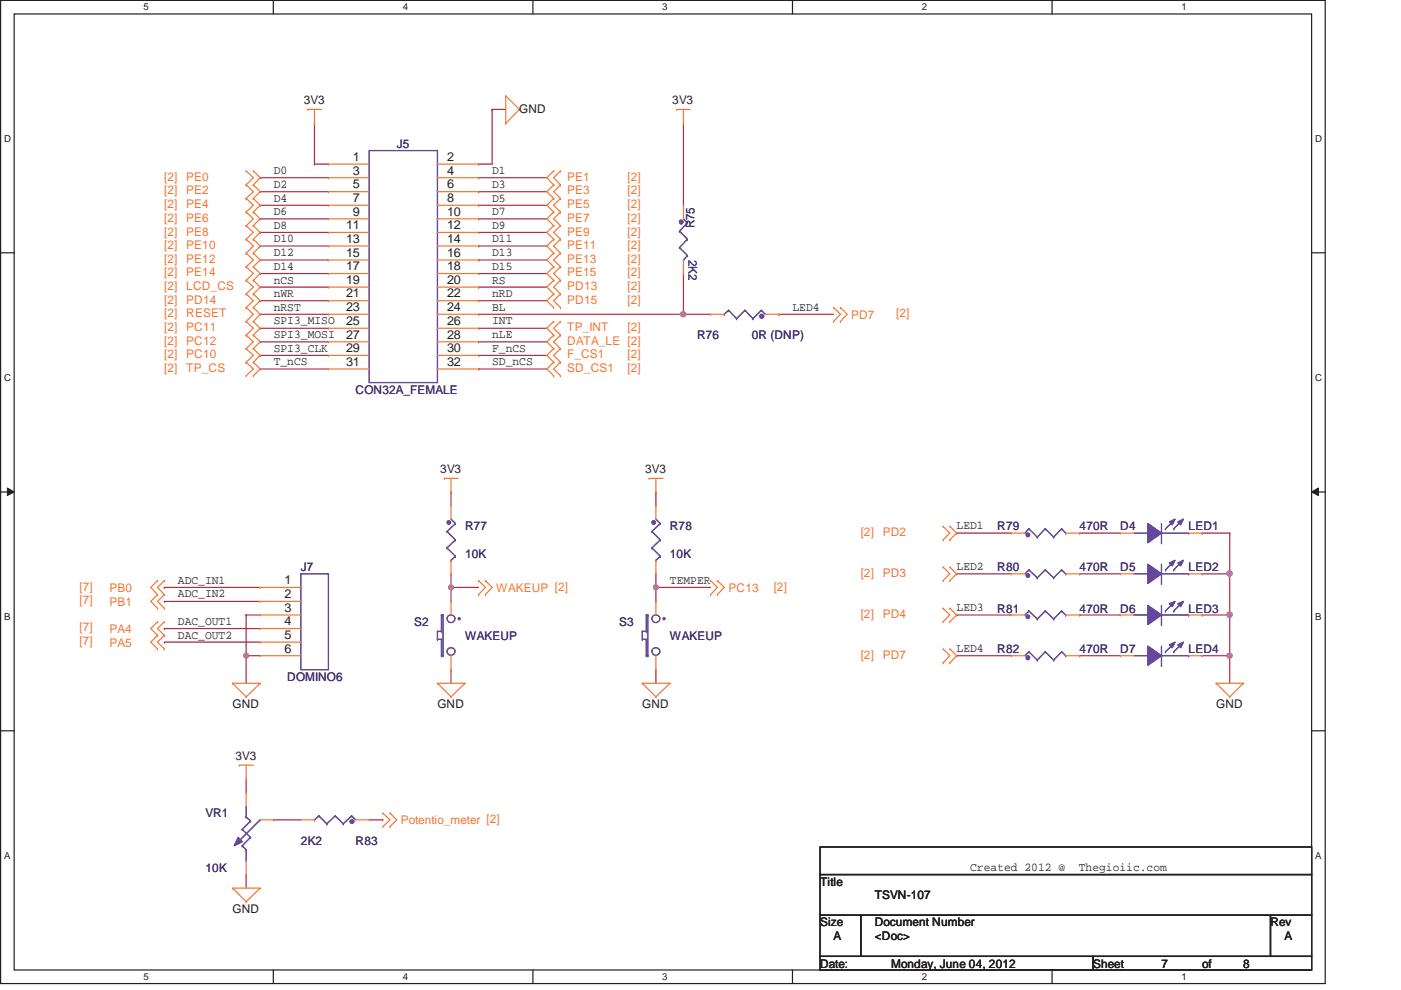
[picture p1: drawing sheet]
<svg xmlns="http://www.w3.org/2000/svg" width="297mm" height="210mm" viewBox="0 0 297 210" stroke-linecap="round" stroke-linejoin="round" font-family="sans-serif">
<path d="M.1 .1h280.9v208.4h-280.9zM3 3h275.1v202.7h-275.1z" fill="none" stroke="#221f20" stroke-width=".25"/>
<g fill="#fff">
<path d="M30.4 .4h1.1v2.3h-1.1z"/>
<path d="M30.4 206h1.1v2.3h-1.1z"/>
</g>
<path d="M58 .1v2.9M58 205.7v2.8" fill="none" stroke="#221f20" stroke-width=".25"/>
<g fill="#fff">
<path d="M85.4 .4h1.1v2.3h-1.1z"/>
<path d="M85.4 206h1.1v2.3h-1.1z"/>
</g>
<path d="M113 .1v2.9M113 205.7v2.8" fill="none" stroke="#221f20" stroke-width=".25"/>
<g fill="#fff">
<path d="M140.4 .4h1.1v2.3h-1.1z"/>
<path d="M140.4 206h1.1v2.3h-1.1z"/>
</g>
<path d="M168 .1v2.9M168 205.7v2.8" fill="none" stroke="#221f20" stroke-width=".25"/>
<g fill="#fff">
<path d="M195.5 .4h1.1v2.3h-1.1z"/>
<path d="M195.5 206h1.1v2.3h-1.1z"/>
</g>
<path d="M223.1 .1v2.9M223.1 205.7v2.8" fill="none" stroke="#221f20" stroke-width=".25"/>
<g fill="#fff">
<path d="M250.5 .4h1.1v2.3h-1.1z"/>
<path d="M250.5 206h1.1v2.3h-1.1z"/>
<path d="M.9 28.3h1.4v2.3h-1.4z"/>
<path d="M278.9 28.3h1.4v2.3h-1.4z"/>
<path d="M.9 78.9h1.4v2.3h-1.4z"/>
<path d="M278.9 78.9h1.4v2.3h-1.4z"/>
</g>
<path d="M.1 53.6h2.9M278.1 53.6h2.9" fill="none" stroke="#221f20" stroke-width=".25"/>
<g fill="#fff">
<path d="M.9 129.6h1.3v2.3h-1.3z"/>
<path d="M278.9 129.6h1.3v2.3h-1.3z"/>
</g>
<path d="M.1 104.3h2.9M278.1 104.3h2.9" fill="none" stroke="#221f20" stroke-width=".25"/>
<path d="M1.6 103.5l1.4 .8-1.4 .8z" fill="#221f20"/>
<path d="M1.6 103.5l1.4 .8-1.4 .8z" fill="none" stroke="#221f20" stroke-width=".21"/>
<path d="M278.1 104.3l1.4-.8v1.6z" fill="#221f20"/>
<path d="M278.1 104.3l1.4-.8v1.6z" fill="none" stroke="#221f20" stroke-width=".21"/>
<g fill="#fff">
<path d="M.9 180.3h1.3v2.2h-1.3z"/>
<path d="M278.9 180.3h1.2v2.2h-1.2z"/>
</g>
<path d="M.1 154.9h2.9M278.1 154.9h2.9" fill="none" stroke="#221f20" stroke-width=".25"/>
<g fill="none" stroke="#b02a42" stroke-width=".25">
<path d="M101.5 37.7h.1M101.5 37.7h14.5M101.5 40.6h.1M101.5 43.5h.1M101.5 46.4h.1M101.5 49.3h.1M101.5 52.2h.1M101.5 55.1h.1M101.5 58h.1M101.5 40.6h14.5M101.5 43.5h14.5M101.5 46.4h14.5"/>
<path d="M101.5 49.3h14.5M101.5 52.2h14.5M101.5 55.1h14.5M101.5 58h14.5M101.5 60.9h.1M101.5 63.8h.1M101.5 66.6h.1M101.5 60.9h14.5M101.5 63.8h14.5M101.5 66.6h43.4"/>
</g>
<circle cx="144.9" cy="66.6" r=".55" fill="#cd6eab"/>
<circle cx="144.9" cy="66.6" r=".55" fill="none" stroke="#cd6eab" stroke-width=".25"/>
<g fill="none" stroke="#b02a42" stroke-width=".25">
<path d="M55.2 37.7h.1M55.2 37.7h14.4M66.7 26.2h.1M66.7 34.8h.1M66.7 26.2v8.6M66.7 34.8h2.9M101.5 34.8h.1M104.4 23.2h.1M104.4 23.2v11.6h-2.9M104.4 23.2h2.8M144.9 26.2h.1M144.9 26.2v17.3"/>
<path d="M55.2 40.6h.1M55.2 43.5h.1M55.2 46.4h.1M55.2 49.3h.1M55.2 52.2h.1M55.2 55.1h.1M55.2 58h.1M55.2 40.6h14.4M55.2 43.5h14.4M55.2 46.4h14.4M55.2 49.3h14.4M55.2 52.2h14.4"/>
<path d="M55.2 55.1h14.4M55.2 58h14.4M144.9 58h.1M144.9 58v8.6M55.2 60.9h.1M55.2 63.8h.1M55.2 66.6h.1M55.2 69.6h.1M55.2 72.5h.1M55.2 75.4h.1M55.2 78.2h.1M55.2 69.6h14.4"/>
<path d="M55.2 72.5h14.4M55.2 75.4h14.4M55.2 78.2h14.4M55.2 60.9h14.4M55.2 63.8h14.4M55.2 66.6h14.4M101.5 69.6h.1M101.5 72.5h.1M101.5 75.4h.1M101.5 78.2h.1M101.5 69.6h14.5M101.5 72.5h14.5"/>
<path d="M101.5 75.4h14.5M101.5 78.2h14.5M144.9 66.6h.1M144.9 66.6h5.8M165.1 66.6h.1M165.1 66.6h11.6M52.2 130.4h.1M52.2 139h.1M52.2 130.4h3M52.2 130.4v14.5M52.2 139h3"/>
</g>
<circle cx="52.2" cy="139" r=".52" fill="#cd6eab"/>
<circle cx="52.2" cy="139" r=".52" fill="none" stroke="#cd6eab" stroke-width=".25"/>
<path d="M34.8 124.5h.1M34.8 127.5h.1M34.8 133.3h.1M34.8 136.1h.1M34.8 124.5h20.4M34.8 127.5h20.4M34.8 133.3h20.4M34.8 136.1h20.4M95.6 124.5h.1M95.6 124.5v3M95.6 142h.1M95.6 142v2.9" fill="none" stroke="#b02a42" stroke-width=".25"/>
<circle cx="95.6" cy="124.5" r=".52" fill="#cd6eab"/>
<circle cx="95.6" cy="124.5" r=".52" fill="none" stroke="#cd6eab" stroke-width=".25"/>
<path d="M95.6 104.3h.1M95.6 104.3v2.9M95.6 124.5h.1M95.6 121.7h.1M95.6 124.5h5.9M95.6 121.7v2.8M139.1 124.5h.1M139.1 124.5v3M139.1 142h.1M139.1 142v2.9" fill="none" stroke="#b02a42" stroke-width=".25"/>
<circle cx="139.1" cy="124.5" r=".52" fill="#cd6eab"/>
<circle cx="139.1" cy="124.5" r=".52" fill="none" stroke="#cd6eab" stroke-width=".25"/>
<g fill="none" stroke="#b02a42" stroke-width=".25">
<path d="M139.1 104.3h.1M139.1 104.3v2.9M228.9 113h.1M228.9 113h8.6M254.9 113h.1M254.9 113h5.8M260.7 113h.1M260.7 113v8.7h-5.8M139.1 124.5h.1M139.1 121.7h.1M139.1 124.5h11.6M139.1 121.7v2.8"/>
<path d="M228.9 121.7h.1M228.9 130.4h.1M228.9 139h.1M228.9 121.7h8.6M228.9 130.4h8.6M228.9 139h8.6M254.9 121.7h.1M260.7 139h.1M260.7 139v5.9"/>
</g>
<circle cx="260.7" cy="139" r=".55" fill="#cd6eab"/>
<circle cx="260.7" cy="139" r=".55" fill="none" stroke="#cd6eab" stroke-width=".25"/>
<g fill="none" stroke="#b02a42" stroke-width=".25">
<path d="M202.8 113h.1M202.8 113h11.6M202.8 121.7h.1M202.8 130.4h.1M202.8 139h.1M202.8 130.4h11.6M202.8 139h11.6M202.8 121.7h11.6M254.9 130.4h.1M254.9 139h.1M254.9 130.4h5.8M260.7 130.4h.1"/>
<path d="M260.7 130.4v8.6h-5.8"/>
</g>
<circle cx="260.7" cy="130.3" r=".57" fill="#cd6eab"/>
<circle cx="260.7" cy="130.3" r=".57" fill="none" stroke="#cd6eab" stroke-width=".25"/>
<path d="M260.7 121.7h.1M260.7 121.7v8.7" fill="none" stroke="#b02a42" stroke-width=".25"/>
<circle cx="260.7" cy="121.6" r=".57" fill="#cd6eab"/>
<circle cx="260.7" cy="121.6" r=".57" fill="none" stroke="#cd6eab" stroke-width=".25"/>
<path d="M52.2 168h.1M52.2 165.1v2.9M58 173.8h.1M58 173.8h5.8M78.3 173.8h2.9M81.2 173.8h.1M52.2 185.4h.1M52.2 185.4v2.9" fill="none" stroke="#b02a42" stroke-width=".25"/>
<g fill="none" stroke="#f27633" stroke-width=".25">
<path d="M52.2 36.2h.1M52.2 39.2h.1M52.2 36.2l1.5 1.5-1.5 1.5M52.2 39.2l1.5 1.4-1.5 1.5M53.7 39.2h.1M53.7 36.2h.1M53.7 36.2l1.5 1.5-1.5 1.5M53.7 39.2l1.5 1.4-1.5 1.5M65.2 23.2h.1M65.2 23.2h3M66.7 26.2h.1M66.7 23.2v3"/>
<path d="M107.2 26.2h.1M107.2 20.3h.1M107.2 20.3v5.9M107.2 20.3l2.9 2.9M110.1 23.2h.1M110.1 23.2l-2.9 3M117.4 39.2h.1M117.4 36.2h.1M117.4 36.2l-1.4 1.5 1.4 1.5M117.4 39.2l-1.4 1.4 1.4 1.5M118.8 36.2h.1M118.8 39.2h.1"/>
<path d="M118.8 36.2l-1.4 1.5 1.4 1.5M118.8 39.2l-1.4 1.4 1.4 1.5M143.5 23.2h.1M143.5 23.2h2.8M144.9 26.2h.1M144.9 23.2v3M52.2 42.1h.1M52.2 45h.1M52.2 47.8h.1M52.2 50.7h.1M52.2 53.7h.1M52.2 56.6h.1"/>
<path d="M52.2 59.4h.1M52.2 42.1l1.5 1.4-1.5 1.5M52.2 45l1.5 1.4-1.5 1.4M52.2 47.8l1.5 1.5-1.5 1.4M52.2 50.7l1.5 1.5-1.5 1.5M52.2 53.7l1.5 1.4-1.5 1.5M52.2 56.6l1.5 1.4-1.5 1.4M52.2 59.4l1.5 1.5-1.5 1.4M53.7 42.1h.1M53.7 45h.1M53.7 47.8h.1M53.7 50.7h.1"/>
<path d="M53.7 53.7h.1M53.7 56.6h.1M53.7 59.4h.1M53.7 42.1l1.5 1.4-1.5 1.5M53.7 45l1.5 1.4-1.5 1.4M53.7 47.8l1.5 1.5-1.5 1.4M53.7 50.7l1.5 1.5-1.5 1.5M53.7 53.7l1.5 1.4-1.5 1.5M53.7 56.6l1.5 1.4-1.5 1.4M53.7 59.4l1.5 1.5-1.5 1.4M117.4 42.1h.1M117.4 45h.1"/>
<path d="M117.4 47.8h.1M117.4 50.7h.1M117.4 53.7h.1M117.4 56.6h.1M117.4 59.4h.1M117.4 42.1l-1.4 1.4 1.4 1.5M117.4 45l-1.4 1.4 1.4 1.4M117.4 47.8l-1.4 1.5 1.4 1.4M117.4 50.7l-1.4 1.5 1.4 1.5M117.4 53.7l-1.4 1.4 1.4 1.5M117.4 56.6l-1.4 1.4 1.4 1.4M117.4 59.4l-1.4 1.5 1.4 1.4"/>
<path d="M118.8 42.1h.1M118.8 45h.1M118.8 47.8h.1M118.8 50.7h.1M118.8 53.7h.1M118.8 56.6h.1M118.8 59.4h.1M118.8 42.1l-1.4 1.4 1.4 1.5M118.8 45l-1.4 1.4 1.4 1.4M118.8 47.8l-1.4 1.5 1.4 1.4M118.8 50.7l-1.4 1.5 1.4 1.5M118.8 53.7l-1.4 1.4 1.4 1.5"/>
<path d="M118.8 56.6l-1.4 1.4 1.4 1.4M118.8 59.4l-1.4 1.5 1.4 1.4M52.2 62.3h.1M52.2 65.2h.1M52.2 68.2h.1M52.2 71h.1M52.2 73.9h.1M52.2 76.8h.1M52.2 79.7h.1M52.2 62.3l1.5 1.5-1.5 1.4M52.2 65.2l1.5 1.4-1.5 1.6M52.2 68.2l1.5 1.4-1.5 1.4"/>
<path d="M52.2 71l1.5 1.5-1.5 1.4M52.2 73.9l1.5 1.5-1.5 1.4M52.2 76.8l1.5 1.4-1.5 1.5M53.7 62.3h.1M53.7 65.2h.1M53.7 68.2h.1M53.7 71h.1M53.7 73.9h.1M53.7 76.8h.1M53.7 79.7h.1M53.7 62.3l1.5 1.5-1.5 1.4M53.7 65.2l1.5 1.4-1.5 1.6"/>
<path d="M53.7 68.2l1.5 1.4-1.5 1.4M53.7 71l1.5 1.5-1.5 1.4M53.7 73.9l1.5 1.5-1.5 1.4M53.7 76.8l1.5 1.4-1.5 1.5M117.4 62.3h.1M117.4 65.2h.1M117.4 71h.1M117.4 68.2h.1M117.4 73.9h.1M117.4 76.8h.1M117.4 79.7h.1M117.4 62.3l-1.4 1.5 1.4 1.4"/>
<path d="M117.4 68.2l-1.4 1.4 1.4 1.4M117.4 71l-1.4 1.5 1.4 1.4M117.4 73.9l-1.4 1.5 1.4 1.4M117.4 76.8l-1.4 1.4 1.4 1.5M118.8 62.3h.1M118.8 65.2h.1M118.8 68.2h.1M118.8 71h.1M118.8 73.9h.1M118.8 76.8h.1M118.8 79.7h.1M118.8 62.3l-1.4 1.5 1.4 1.4"/>
<path d="M118.8 68.2l-1.4 1.4 1.4 1.4M118.8 71l-1.4 1.5 1.4 1.4M118.8 73.9l-1.4 1.5 1.4 1.4M118.8 76.8l-1.4 1.4 1.4 1.5M176.7 68.2h.1M176.7 65.2h.1M176.7 65.2l1.5 1.4-1.5 1.6M178.2 68.2h.1M178.2 65.2h.1M178.2 65.2l1.4 1.4-1.4 1.6M94.2 101.4h.1M94.2 101.4h3"/>
<path d="M95.6 104.3h.1M95.6 101.4v2.9M137.6 101.4h.1M137.6 101.4h3M139.1 104.3h.1M139.1 101.4v2.9M199.9 111.6h.1M199.9 114.5h.1M199.9 111.6l1.5 1.4-1.5 1.5M201.4 114.5h.1M201.4 111.6h.1M201.4 111.6l1.4 1.4-1.4 1.5"/>
<path d="M33.4 126.1h.1M33.4 123.1h.1M33.4 129h.1M33.4 134.7h.1M33.4 131.8h.1M33.4 137.6h.1M33.4 126.1l-1.4 1.4 1.4 1.5M33.4 131.8l-1.4 1.5 1.4 1.4M33.4 123.1l-1.4 1.4 1.4 1.6M33.4 134.7l-1.4 1.4 1.4 1.5M34.8 126.1h.1M34.8 123.1h.1"/>
<path d="M34.8 129h.1M34.8 134.7h.1M34.8 131.8h.1M34.8 137.6h.1M34.8 134.7l-1.4 1.4 1.4 1.5M34.8 123.1l-1.4 1.4 1.4 1.6M34.8 126.1l-1.4 1.4 1.4 1.5M34.8 131.8l-1.4 1.5 1.4 1.4M101.5 126.1h.1M101.5 123.1h.1M101.5 123.1l1.4 1.4-1.4 1.6M102.9 126.1h.1"/>
<path d="M102.9 123.1h.1M102.9 123.1l1.5 1.4-1.5 1.6M150.7 126.1h.1M150.7 123.1h.1M150.7 123.1l1.4 1.4-1.4 1.6M152.1 126.1h.1M152.1 123.1h.1M152.1 123.1l1.4 1.4-1.4 1.6M199.9 120.2h.1M199.9 123.1h.1M199.9 129h.1M199.9 131.8h.1"/>
<path d="M199.9 137.6h.1M199.9 120.2l1.5 1.5-1.5 1.4M199.9 129l1.5 1.4-1.5 1.4M199.9 137.6l1.5 1.4-1.5 1.5M201.4 123.1h.1M201.4 120.2h.1M201.4 131.8h.1M201.4 129h.1M201.4 137.6h.1M201.4 120.2l1.4 1.5-1.4 1.4M201.4 129l1.4 1.4-1.4 1.4M201.4 137.6l1.4 1.4-1.4 1.5"/>
<path d="M49.3 144.9h.1M49.3 144.9h5.9M49.3 144.9l2.9 2.8M52.2 147.7h.1M55.2 144.9h.1M55.2 144.9l-3 2.8M92.8 144.9h.1M92.8 144.9h5.8M92.8 144.9l2.8 2.8M95.6 147.7h.1M98.6 144.9h.1M98.6 144.9l-3 2.8"/>
<path d="M136.2 144.9h.1M136.2 144.9h5.8M136.2 144.9l2.9 2.8M139.1 147.7h.1M142 144.9h.1M142 144.9l-2.9 2.8M199.9 140.5h.1M201.4 140.5h.1M257.9 144.9h.1M257.9 144.9h5.7M257.9 144.9l2.8 2.8M260.7 147.7h.1"/>
<path d="M263.6 144.9h.1M263.6 144.9l-2.9 2.8M50.8 162.2h.1M50.8 162.2h2.9M52.2 165.1h.1M52.2 162.2v2.9M81.2 175.3h.1M81.2 172.4h.1M81.2 172.4l1.5 1.4-1.5 1.5M82.7 175.3h.1M82.7 172.4h.1M82.7 172.4l1.4 1.4-1.4 1.5"/>
<path d="M49.3 188.3h.1M49.3 188.3h5.9M49.3 188.3l2.9 2.9M52.2 191.2h.1M55.2 188.3h.1M55.2 188.3l-3 2.9"/>
</g>
<path d="M173.9 179.6h104.2v5.8h-104.2zM173.9 185.4h104.2v8.7h-104.2zM173.9 194.1h8.6v8.7h-8.6zM182.5 194.1h86.9v8.7h-86.9zM269.4 194.1h8.7v8.7h-8.7zM173.9 202.8h57.9v2.9h-57.9zM231.8 202.8h46.3v2.9h-46.3z" fill="none" stroke="#221f20" stroke-width=".25"/>
<path d="M94.8 112.7h.1M94.8 116.2h.1M94.8 112.7l1.8 1.8M94.8 116.2l1.8 1.7M95.6 118.8h.1M95.6 110.1l1 .9M96.6 111h.1M96.6 114.5h.1M96.6 117.9h.1M96.6 111l-1.8 1.7M96.6 114.5l-1.8 1.7M96.6 117.9l-1 .9" fill="none" stroke="#63489d" stroke-width=".25"/>
<circle cx="95.2" cy="110.8" r=".38" fill="#63489d"/>
<g fill="none" stroke="#63489d" stroke-width=".25">
<path d="M94.8 112.7h.1M94.8 116.2h.1M94.8 112.7l1.8 1.8M94.8 116.2l1.8 1.7M95.6 118.8h.1M95.6 110.1l1 .9M96.6 111h.1M96.6 114.5h.1M96.6 117.9h.1M96.6 111l-1.8 1.7M96.6 114.5l-1.8 1.7M96.6 117.9l-1 .9"/>
<circle cx="95.2" cy="110.8" r=".38"/>
</g>
<circle cx="95.2" cy="110.8" r=".38" fill="#63489d"/>
<g fill="none" stroke="#63489d" stroke-width=".25">
<path d="M240.4 139h3M243.4 139h.1M246.3 137v4.1M246.3 139h5.7M252 139h.1M246.3 141.1h.1"/>
<circle cx="95.2" cy="110.8" r=".38"/>
</g>
<path d="M95.6 107.2h.1M95.6 107.2v2.9M95.6 118.8v2.9M95.6 121.7h.1" fill="none" stroke="#f27633" stroke-width=".25"/>
<path d="M243.4 137l2.9 2-2.9 2.1z" fill-rule="evenodd" fill="#63489d"/>
<path d="M243.4 137l2.9 2-2.9 2.1z" fill="none" stroke="#63489d" stroke-width=".25"/>
<path d="M249.7 136.7l1.2-.6-.6 1.2z" fill-rule="evenodd" fill="#63489d"/>
<path d="M249.7 136.7l1.2-.6-.6 1.2z" fill="none" stroke="#63489d" stroke-width=".25"/>
<path d="M247.9 136.7l1.2-.6-.6 1.2z" fill-rule="evenodd" fill="#63489d"/>
<path d="M240.4 139h3M243.4 139h.1M246.3 137v4.1M246.3 139h5.7M247.1 138.2h.1M247.9 136.7l1.2-.6-.6 1.2zM248.9 138.2h.1M248.9 136.5l-1.8 1.7M250.6 136.5l-1.7 1.7M252 139h.1M246.3 141.1h.1" fill="none" stroke="#63489d" stroke-width=".25"/>
<path d="M243.4 137l2.9 2-2.9 2.1z" fill-rule="evenodd" fill="#63489d"/>
<path d="M243.4 137l2.9 2-2.9 2.1z" fill="none" stroke="#63489d" stroke-width=".25"/>
<path d="M249.7 136.7l1.2-.6-.6 1.2z" fill-rule="evenodd" fill="#63489d"/>
<path d="M249.7 136.7l1.2-.6-.6 1.2z" fill="none" stroke="#63489d" stroke-width=".25"/>
<path d="M247.9 136.7l1.2-.6-.6 1.2z" fill-rule="evenodd" fill="#63489d"/>
<path d="M240.4 130.4h3M243.4 130.4h.1M246.3 132.4h.1M246.3 128.4v4M246.3 130.4h5.7M247.1 138.2h.1M247.9 136.7l1.2-.6-.6 1.2zM248.9 138.2h.1M248.9 136.5l-1.8 1.7M250.6 136.5l-1.7 1.7M252 130.4h.1" fill="none" stroke="#63489d" stroke-width=".25"/>
<path d="M237.5 139h.1M237.5 139h2.9M252 139h2.9M254.9 139h.1" fill="none" stroke="#f27633" stroke-width=".25"/>
<path d="M243.4 128.4l2.9 2-2.9 2z" fill-rule="evenodd" fill="#63489d"/>
<path d="M243.4 128.4l2.9 2-2.9 2z" fill="none" stroke="#63489d" stroke-width=".25"/>
<path d="M249.7 128l1.2-.5-.6 1.1z" fill-rule="evenodd" fill="#63489d"/>
<path d="M249.7 128l1.2-.5-.6 1.1z" fill="none" stroke="#63489d" stroke-width=".25"/>
<path d="M247.9 128l1.2-.5-.6 1.1z" fill-rule="evenodd" fill="#63489d"/>
<path d="M240.4 130.4h3M243.4 130.4h.1M246.3 132.4h.1M246.3 128.4v4M246.3 130.4h5.7M247.1 129.5h.1M247.9 128l1.2-.5-.6 1.1zM248.9 129.5h.1M248.9 127.8l-1.8 1.7M250.6 127.8l-1.7 1.7M252 130.4h.1" fill="none" stroke="#63489d" stroke-width=".25"/>
<path d="M243.4 128.4l2.9 2-2.9 2z" fill-rule="evenodd" fill="#63489d"/>
<path d="M243.4 128.4l2.9 2-2.9 2z" fill="none" stroke="#63489d" stroke-width=".25"/>
<path d="M249.7 128l1.2-.5-.6 1.1z" fill-rule="evenodd" fill="#63489d"/>
<path d="M249.7 128l1.2-.5-.6 1.1z" fill="none" stroke="#63489d" stroke-width=".25"/>
<path d="M247.9 128l1.2-.5-.6 1.1z" fill-rule="evenodd" fill="#63489d"/>
<g fill="none" stroke="#63489d" stroke-width=".25">
<path d="M136.2 135.6h.1M136.2 133.9h.1M136.2 135.6h.8M136.2 133.9v1.7M136.2 133.9h.8M137 139h.1M137 135.6h.1M137 133.9h.1M137 130.4h.1M137 139h.4M137 130.4v3.5M137 135.6v3.4"/>
<path d="M137 130.4h.4M137.4 139h.1M137.4 130.4h.1M137.4 130.4v8.6M247.1 129.5h.1M247.9 128l1.2-.5-.6 1.1zM248.9 129.5h.1M248.9 127.8l-1.8 1.7M250.6 127.8l-1.7 1.7"/>
<circle cx="139.1" cy="138.1" r=".83"/>
<circle cx="139.1" cy="131.2" r=".83"/>
</g>
<path d="M237.5 130.4h.1M237.5 130.4h2.9M252 130.4h2.9M254.9 130.4h.1" fill="none" stroke="#f27633" stroke-width=".25"/>
<path d="M140.6 131h.3v.3h-.3z" fill-rule="evenodd" fill="#63489d"/>
<g fill="none" stroke="#63489d" stroke-width=".25">
<path d="M136.2 135.6h.1M136.2 133.9h.1M136.2 135.6h.8M136.2 133.9v1.7M136.2 133.9h.8M137 139h.1M137 135.6h.1M137 133.9h.1M137 130.4h.1M137 139h.4M137 130.4v3.5M137 135.6v3.4"/>
<path d="M137 130.4h.4M137.4 139h.1M137.4 130.4h.1M137.4 130.4v8.6M140.6 131h.3v.3h-.3z"/>
<circle cx="139.1" cy="138.1" r=".83"/>
<circle cx="139.1" cy="131.2" r=".83"/>
</g>
<path d="M140.6 131h.3v.3h-.3z" fill-rule="evenodd" fill="#63489d"/>
<path d="M246.3 119.6v4.1M140.6 131h.3v.3h-.3zM240.4 121.7h3M243.4 121.7h.1M246.3 123.7h.1M246.3 121.7h5.7M252 121.7h.1" fill="none" stroke="#63489d" stroke-width=".25"/>
<path d="M139.1 127.5h.1M139.1 127.5v2.9M139.1 139v3M139.1 142h.1" fill="none" stroke="#f27633" stroke-width=".25"/>
<path d="M243.4 119.6l2.9 2.1-2.9 2z" fill-rule="evenodd" fill="#63489d"/>
<path d="M243.4 119.6l2.9 2.1-2.9 2z" fill="none" stroke="#63489d" stroke-width=".25"/>
<path d="M249.7 119.4l1.2-.6-.6 1.2z" fill-rule="evenodd" fill="#63489d"/>
<path d="M249.7 119.4l1.2-.6-.6 1.2z" fill="none" stroke="#63489d" stroke-width=".25"/>
<path d="M247.9 119.4l1.2-.6-.6 1.2z" fill-rule="evenodd" fill="#63489d"/>
<path d="M246.3 119.6v4.1M247.9 119.4l1.2-.6-.6 1.2zM248.9 119l-1.8 1.8M250.6 119l-1.7 1.8M240.4 121.7h3M243.4 121.7h.1M246.3 123.7h.1M246.3 121.7h5.7M247.1 120.8h.1M248.9 120.8h.1M252 121.7h.1" fill="none" stroke="#63489d" stroke-width=".25"/>
<path d="M243.4 119.6l2.9 2.1-2.9 2z" fill-rule="evenodd" fill="#63489d"/>
<path d="M243.4 119.6l2.9 2.1-2.9 2z" fill="none" stroke="#63489d" stroke-width=".25"/>
<path d="M249.7 119.4l1.2-.6-.6 1.2z" fill-rule="evenodd" fill="#63489d"/>
<path d="M249.7 119.4l1.2-.6-.6 1.2z" fill="none" stroke="#63489d" stroke-width=".25"/>
<path d="M247.9 119.4l1.2-.6-.6 1.2z" fill-rule="evenodd" fill="#63489d"/>
<g fill="none" stroke="#63489d" stroke-width=".25">
<path d="M153.5 66.6h.1M154.5 65.8h.1M154.5 65.8l1.7 1.8M154.5 65.8l-1 .8M156.2 67.6h.1M157.9 65.8h.1M157.9 65.8l1.7 1.8M157.9 65.8l-1.7 1.8M159.6 67.6h.1M161.4 65.8h.1M161.4 65.8l.9 .8M161.4 65.8l-1.8 1.8"/>
<path d="M247.9 119.4l1.2-.6-.6 1.2zM248.9 119l-1.8 1.8M250.6 119l-1.7 1.8M247.1 120.8h.1M248.9 120.8h.1"/>
</g>
<path d="M237.5 121.7h.1M237.5 121.7h2.9M252 121.7h2.9M254.9 121.7h.1" fill="none" stroke="#f27633" stroke-width=".25"/>
<circle cx="161.5" cy="67" r=".42" fill="#63489d"/>
<g fill="none" stroke="#63489d" stroke-width=".25">
<path d="M153.5 66.6h.1M154.5 65.8h.1M154.5 65.8l1.7 1.8M154.5 65.8l-1 .8M156.2 67.6h.1M157.9 65.8h.1M157.9 65.8l1.7 1.8M157.9 65.8l-1.7 1.8M159.6 67.6h.1M161.4 65.8h.1M161.4 65.8l.9 .8M161.4 65.8l-1.8 1.8"/>
<circle cx="161.5" cy="67" r=".42"/>
</g>
<circle cx="161.5" cy="67" r=".42" fill="#63489d"/>
<g fill="none" stroke="#63489d" stroke-width=".25">
<path d="M218.1 112.1h.1M218.1 112.1l-.8 .9M218.1 112.1l1.8 1.8M219.9 113.9h.1M221.6 112.1h.1M221.6 112.1l-1.7 1.8M221.6 112.1l1.8 1.8M223.4 113.9h.1M225.1 112.1h.1M225.1 112.1l-1.7 1.8M225.1 112.1l.8 .9M225.9 113h.1"/>
<circle cx="161.5" cy="67" r=".42"/>
</g>
<path d="M150.7 66.6h.1M150.7 66.6h2.8M162.3 66.6h2.8M165.1 66.6h.1" fill="none" stroke="#f27633" stroke-width=".25"/>
<circle cx="217.9" cy="113.4" r=".38" fill="#63489d"/>
<g fill="none" stroke="#63489d" stroke-width=".25">
<path d="M218.1 112.1h.1M218.1 112.1l-.8 .9M218.1 112.1l1.8 1.8M219.9 113.9h.1M221.6 112.1h.1M221.6 112.1l-1.7 1.8M221.6 112.1l1.8 1.8M223.4 113.9h.1M225.1 112.1h.1M225.1 112.1l-1.7 1.8M225.1 112.1l.8 .9M225.9 113h.1"/>
<circle cx="217.9" cy="113.4" r=".38"/>
</g>
<circle cx="217.9" cy="113.4" r=".38" fill="#63489d"/>
<g fill="none" stroke="#63489d" stroke-width=".25">
<path d="M66.7 173.8h.1M67.6 173h.1M67.6 173l1.7 1.7M67.6 173l-.9 .8M69.3 174.7h.1M71.1 173h.1M71.1 173l1.7 1.7M71.1 173l-1.8 1.7M72.8 174.7h.1M74.5 173h.1M74.5 173l.9 .8M74.5 173l-1.7 1.7"/>
<circle cx="217.9" cy="113.4" r=".38"/>
</g>
<path d="M214.4 113h.1M214.4 113h2.9M225.9 113h3M228.9 113h.1" fill="none" stroke="#f27633" stroke-width=".25"/>
<circle cx="74.7" cy="174.2" r=".4" fill="#63489d"/>
<g fill="none" stroke="#63489d" stroke-width=".25">
<path d="M66.7 173.8h.1M67.6 173h.1M67.6 173l1.7 1.7M67.6 173l-.9 .8M69.3 174.7h.1M71.1 173h.1M71.1 173l1.7 1.7M71.1 173l-1.8 1.7M72.8 174.7h.1M74.5 173h.1M74.5 173l.9 .8M74.5 173l-1.7 1.7"/>
<circle cx="74.7" cy="174.2" r=".4"/>
</g>
<circle cx="74.7" cy="174.2" r=".4" fill="#63489d"/>
<g fill="none" stroke="#63489d" stroke-width=".25">
<path d="M240.4 113h3M243.4 113h.1M246.3 115.1h.1M246.3 111v4.1M246.3 113h5.7M252 113h.1"/>
<circle cx="74.7" cy="174.2" r=".4"/>
</g>
<path d="M63.8 173.8h.1M63.8 173.8h2.9M75.4 173.8h2.9M78.3 173.8h.1" fill="none" stroke="#f27633" stroke-width=".25"/>
<path d="M243.4 111l2.9 2-2.9 2.1z" fill-rule="evenodd" fill="#63489d"/>
<path d="M243.4 111l2.9 2-2.9 2.1z" fill="none" stroke="#63489d" stroke-width=".25"/>
<path d="M249.7 110.7l1.2-.6-.6 1.2z" fill-rule="evenodd" fill="#63489d"/>
<path d="M249.7 110.7l1.2-.6-.6 1.2z" fill="none" stroke="#63489d" stroke-width=".25"/>
<path d="M247.9 110.7l1.2-.6-.6 1.2z" fill-rule="evenodd" fill="#63489d"/>
<path d="M240.4 113h3M243.4 113h.1M246.3 115.1h.1M246.3 111v4.1M246.3 113h5.7M247.1 112.1h.1M247.9 110.7l1.2-.6-.6 1.2zM248.9 112.1h.1M248.9 110.4l-1.8 1.7M250.6 110.4l-1.7 1.7M252 113h.1" fill="none" stroke="#63489d" stroke-width=".25"/>
<path d="M243.4 111l2.9 2-2.9 2.1z" fill-rule="evenodd" fill="#63489d"/>
<path d="M243.4 111l2.9 2-2.9 2.1z" fill="none" stroke="#63489d" stroke-width=".25"/>
<path d="M249.7 110.7l1.2-.6-.6 1.2z" fill-rule="evenodd" fill="#63489d"/>
<path d="M249.7 110.7l1.2-.6-.6 1.2z" fill="none" stroke="#63489d" stroke-width=".25"/>
<path d="M247.9 110.7l1.2-.6-.6 1.2z" fill-rule="evenodd" fill="#63489d"/>
<g fill="none" stroke="#63489d" stroke-width=".25">
<path d="M247.1 112.1h.1M247.9 110.7l1.2-.6-.6 1.2zM248.9 112.1h.1M248.9 110.4l-1.8 1.7M250.6 110.4l-1.7 1.7M51.3 179.3h.1M51.3 175.9h.1M51.3 179.3l.9 .9M51.3 175.9l1.8 1.7M52.2 173.2h.1M52.2 170.9v2.3M52.2 173.2l.9 .9"/>
<path d="M53.1 177.6h.1M53.1 174.1h.1M53.1 177.6l-1.8 1.7M53.1 174.1l-1.8 1.8M55.2 173.8h.1M55.2 173.8l-4.7 4.7M52.2 180.2h.1"/>
</g>
<path d="M237.5 113h.1M237.5 113h2.9M252 113h2.9M254.9 113h.1" fill="none" stroke="#f27633" stroke-width=".25"/>
<path d="M50.5 177.6l.8 .9-1.6 .8z" fill="#63489d"/>
<g fill="none" stroke="#63489d" stroke-width=".25">
<path d="M50.5 177.6l.8 .9-1.6 .8zM51.3 179.3h.1M51.3 175.9h.1M51.3 179.3l.9 .9M51.3 175.9l1.8 1.7M52.2 173.2h.1M52.2 170.9v2.3M52.2 173.2l.9 .9M53.1 177.6h.1M53.1 174.1h.1M53.1 177.6l-1.8 1.7M53.1 174.1l-1.8 1.8"/>
<path d="M55.2 173.8h.1M55.2 173.8l-4.7 4.7M52.2 182.5h.1M52.2 180.2h.1M52.2 180.2v2.3"/>
</g>
<path d="M50.5 177.6l.8 .9-1.6 .8z" fill="#63489d"/>
<g fill="none" stroke="#63489d" stroke-width=".25">
<path d="M144.1 49h.1M144.1 52.5h.1M144.1 49l1.7 1.7M144.1 52.5l1.7 1.7M144.9 55.1h.1M144.9 46.4l.9 .8M145.8 47.2h.1M145.8 50.7h.1M145.8 54.2h.1M145.8 47.2l-1.7 1.8M145.8 50.7l-1.7 1.8M145.8 54.2l-.9 .9"/>
<path d="M63.8 121.7h5.8v20.3h-5.8zM50.5 177.6l.8 .9-1.6 .8zM52.2 182.5h.1M52.2 180.2v2.3"/>
</g>
<g fill="none" stroke="#f27633" stroke-width=".25">
<path d="M55.2 124.5h.1M55.2 127.5h.1M55.2 130.4h.1M55.2 133.3h.1M55.2 136.1h.1M55.2 139h.1M55.2 124.5h8.6M55.2 127.5h8.6M55.2 130.4h8.6M55.2 133.3h8.6M55.2 136.1h8.6M55.2 139h8.6"/>
<path d="M52.2 168h.1M52.2 168v2.9M55.2 173.8h2.8M58 173.8h.1M52.2 185.4h.1M52.2 182.5v2.9"/>
</g>
<circle cx="144.4" cy="47.1" r=".4" fill="#63489d"/>
<g fill="none" stroke="#63489d" stroke-width=".25">
<path d="M144.1 49h.1M144.1 52.5h.1M144.1 49l1.7 1.7M144.1 52.5l1.7 1.7M144.9 55.1h.1M144.9 46.4l.9 .8M145.8 47.2h.1M145.8 50.7h.1M145.8 54.2h.1M145.8 47.2l-1.7 1.8M145.8 50.7l-1.7 1.8M145.8 54.2l-.9 .9"/>
<circle cx="144.4" cy="47.1" r=".4"/>
</g>
<circle cx="144.4" cy="47.1" r=".4" fill="#63489d"/>
<g fill="none" stroke="#63489d" stroke-width=".25">
<path d="M218.1 138.2h.1M218.1 138.2l-.8 .8M218.1 138.2l1.8 1.8M219.9 140h.1M221.6 138.2h.1M221.6 138.2l-1.7 1.8M221.6 138.2l1.8 1.8M223.4 140h.1M225.1 138.2h.1M225.1 138.2l-1.7 1.8M225.1 138.2l.8 .8M225.9 139h.1"/>
<circle cx="144.4" cy="47.1" r=".4"/>
</g>
<path d="M144.9 43.5h.1M144.9 58h.1M144.9 43.5v2.9M144.9 55.1v2.9" fill="none" stroke="#f27633" stroke-width=".25"/>
<circle cx="217.9" cy="139.4" r=".4" fill="#63489d"/>
<g fill="none" stroke="#63489d" stroke-width=".25">
<path d="M218.1 138.2h.1M218.1 138.2l-.8 .8M218.1 138.2l1.8 1.8M219.9 140h.1M221.6 138.2h.1M221.6 138.2l-1.7 1.8M221.6 138.2l1.8 1.8M223.4 140h.1M225.1 138.2h.1M225.1 138.2l-1.7 1.8M225.1 138.2l.8 .8M225.9 139h.1"/>
<circle cx="217.9" cy="139.4" r=".4"/>
</g>
<circle cx="217.9" cy="139.4" r=".4" fill="#63489d"/>
<g fill="none" stroke="#63489d" stroke-width=".25">
<path d="M218.1 129.5h.1M218.1 129.5l-.8 .9M218.1 129.5l1.8 1.7M219.9 131.2h.1M221.6 129.5h.1M221.6 129.5l-1.7 1.7M221.6 129.5l1.8 1.7M223.4 131.2h.1M225.1 129.5h.1M225.1 129.5l-1.7 1.7M225.1 129.5l.8 .9M225.9 130.4h.1"/>
<circle cx="217.9" cy="139.4" r=".4"/>
</g>
<path d="M214.4 139h.1M214.4 139h2.9M225.9 139h3M228.9 139h.1" fill="none" stroke="#f27633" stroke-width=".25"/>
<circle cx="217.9" cy="130.8" r=".38" fill="#63489d"/>
<g fill="none" stroke="#63489d" stroke-width=".25">
<path d="M218.1 129.5h.1M218.1 129.5l-.8 .9M218.1 129.5l1.8 1.7M219.9 131.2h.1M221.6 129.5h.1M221.6 129.5l-1.7 1.7M221.6 129.5l1.8 1.7M223.4 131.2h.1M225.1 129.5h.1M225.1 129.5l-1.7 1.7M225.1 129.5l.8 .9M225.9 130.4h.1"/>
<circle cx="217.9" cy="130.8" r=".38"/>
</g>
<circle cx="217.9" cy="130.8" r=".38" fill="#63489d"/>
<g fill="none" stroke="#63489d" stroke-width=".25">
<path d="M218.1 120.8h.1M218.1 120.8l-.8 .9M218.1 120.8l1.8 1.7M219.9 122.5h.1M221.6 120.8h.1M221.6 120.8l-1.7 1.7M221.6 120.8l1.8 1.7M223.4 122.5h.1M225.1 120.8h.1M225.1 120.8l-1.7 1.7M225.1 120.8l.8 .9M225.9 121.7h.1"/>
<circle cx="217.9" cy="130.8" r=".38"/>
</g>
<path d="M214.4 130.4h.1M214.4 130.4h2.9M225.9 130.4h3M228.9 130.4h.1" fill="none" stroke="#f27633" stroke-width=".25"/>
<circle cx="217.9" cy="122" r=".38" fill="#63489d"/>
<g fill="none" stroke="#63489d" stroke-width=".25">
<path d="M218.1 120.8h.1M218.1 120.8l-.8 .9M218.1 120.8l1.8 1.7M219.9 122.5h.1M221.6 120.8h.1M221.6 120.8l-1.7 1.7M221.6 120.8l1.8 1.7M223.4 122.5h.1M225.1 120.8h.1M225.1 120.8l-1.7 1.7M225.1 120.8l.8 .9M225.9 121.7h.1"/>
<circle cx="217.9" cy="122" r=".38"/>
</g>
<circle cx="217.9" cy="122" r=".38" fill="#63489d"/>
<g fill="none" stroke="#63489d" stroke-width=".25">
<path d="M92.8 135.6h.1M92.8 133.9h.1M92.8 135.6h.8M92.8 133.9v1.7M92.8 133.9h.8M93.6 139h.1M93.6 135.6h.1M93.6 133.9h.1M93.6 130.4h.1M93.6 139h.3M93.6 130.4v3.5M93.6 135.6v3.4"/>
<path d="M93.6 130.4h.3M93.9 139h.1M93.9 130.4h.1M93.9 130.4v8.6"/>
<circle cx="95.6" cy="131.2" r=".83"/>
<circle cx="95.6" cy="138.1" r=".83"/>
<circle cx="217.9" cy="122" r=".38"/>
</g>
<path d="M214.4 121.7h.1M214.4 121.7h2.9M225.9 121.7h3M228.9 121.7h.1" fill="none" stroke="#f27633" stroke-width=".25"/>
<path d="M97.2 131h.3v.3h-.3z" fill-rule="evenodd" fill="#63489d"/>
<g fill="none" stroke="#63489d" stroke-width=".25">
<path d="M92.8 135.6h.1M92.8 133.9h.1M92.8 135.6h.8M92.8 133.9v1.7M92.8 133.9h.8M93.6 139h.1M93.6 135.6h.1M93.6 133.9h.1M93.6 130.4h.1M93.6 139h.3M93.6 130.4v3.5M93.6 135.6v3.4"/>
<path d="M93.6 130.4h.3M93.9 139h.1M93.9 130.4h.1M93.9 130.4v8.6M97.2 131h.3v.3h-.3z"/>
<circle cx="95.6" cy="131.2" r=".83"/>
<circle cx="95.6" cy="138.1" r=".83"/>
</g>
<path d="M97.2 131h.3v.3h-.3z" fill-rule="evenodd" fill="#63489d"/>
<g fill="none" stroke="#63489d" stroke-width=".25">
<path d="M78.3 31.9h14.5v49.2h-14.5zM138.2 112.7h.1M138.2 116.2h.1M138.2 112.7l1.8 1.8M138.2 116.2l1.8 1.7M139.1 118.8h.1M139.1 110.1l.9 .9M140 111h.1M140 114.5h.1M140 117.9h.1M140 111l-1.8 1.7M140 114.5l-1.8 1.7"/>
<path d="M140 117.9l-.9 .9M97.2 131h.3v.3h-.3z"/>
</g>
<g fill="none" stroke="#f27633" stroke-width=".25">
<path d="M69.6 34.8h.1M69.6 37.7h.1M69.6 34.8h8.7M69.6 37.7h8.7M92.8 34.8h8.7M92.8 37.7h8.7M101.5 34.8h.1M101.5 37.7h.1M69.6 40.6h.1M69.6 43.5h.1M69.6 46.4h.1M69.6 49.3h.1"/>
<path d="M69.6 52.2h.1M69.6 55.1h.1M69.6 58h.1M69.6 40.6h8.7M69.6 43.5h8.7M69.6 46.4h8.7M69.6 49.3h8.7M69.6 52.2h8.7M69.6 55.1h8.7M69.6 58h8.7M92.8 40.6h8.7M92.8 43.5h8.7"/>
<path d="M92.8 46.4h8.7M92.8 49.3h8.7M92.8 52.2h8.7M92.8 55.1h8.7M92.8 58h8.7M101.5 40.6h.1M101.5 43.5h.1M101.5 46.4h.1M101.5 49.3h.1M101.5 52.2h.1M101.5 55.1h.1M101.5 58h.1"/>
<path d="M69.6 60.9h.1M69.6 63.8h.1M69.6 66.6h.1M69.6 69.6h.1M69.6 72.5h.1M69.6 75.4h.1M69.6 78.2h.1M69.6 60.9h8.7M69.6 63.8h8.7M69.6 66.6h8.7M69.6 69.6h8.7M69.6 72.5h8.7"/>
<path d="M69.6 75.4h8.7M69.6 78.2h8.7M92.8 60.9h8.7M92.8 63.8h8.7M92.8 66.6h8.7M92.8 69.6h8.7M92.8 72.5h8.7M92.8 75.4h8.7M92.8 78.2h8.7M101.5 60.9h.1M101.5 63.8h.1M101.5 66.6h.1"/>
<path d="M101.5 69.6h.1M101.5 72.5h.1M101.5 75.4h.1M101.5 78.2h.1M95.6 127.5h.1M95.6 127.5v2.9M95.6 139v3M95.6 142h.1"/>
</g>
<circle cx="138.6" cy="110.8" r=".38" fill="#63489d"/>
<g fill="none" stroke="#63489d" stroke-width=".25">
<path d="M138.2 112.7h.1M138.2 116.2h.1M138.2 112.7l1.8 1.8M138.2 116.2l1.8 1.7M139.1 118.8h.1M139.1 110.1l.9 .9M140 111h.1M140 114.5h.1M140 117.9h.1M140 111l-1.8 1.7M140 114.5l-1.8 1.7M140 117.9l-.9 .9"/>
<circle cx="138.6" cy="110.8" r=".38"/>
</g>
<circle cx="138.6" cy="110.8" r=".38" fill="#63489d"/>
<circle cx="138.6" cy="110.8" r=".38" fill="none" stroke="#63489d" stroke-width=".25"/>
<path d="M139.1 107.2h.1M139.1 107.2v2.9M139.1 118.8v2.9M139.1 121.7h.1" fill="none" stroke="#f27633" stroke-width=".25"/>
<circle cx="144.9" cy="66.6" r=".55" fill="#cd6eab"/>
<circle cx="144.9" cy="66.6" r=".55" fill="none" stroke="#cd6eab" stroke-width=".25"/>
<circle cx="52.2" cy="139" r=".52" fill="#cd6eab"/>
<circle cx="52.2" cy="139" r=".52" fill="none" stroke="#cd6eab" stroke-width=".25"/>
<circle cx="95.6" cy="124.5" r=".52" fill="#cd6eab"/>
<circle cx="95.6" cy="124.5" r=".52" fill="none" stroke="#cd6eab" stroke-width=".25"/>
<circle cx="139.1" cy="124.5" r=".52" fill="#cd6eab"/>
<circle cx="139.1" cy="124.5" r=".52" fill="none" stroke="#cd6eab" stroke-width=".25"/>
<circle cx="260.7" cy="139" r=".55" fill="#cd6eab"/>
<circle cx="260.7" cy="139" r=".55" fill="none" stroke="#cd6eab" stroke-width=".25"/>
<circle cx="260.7" cy="130.3" r=".57" fill="#cd6eab"/>
<circle cx="260.7" cy="130.3" r=".57" fill="none" stroke="#cd6eab" stroke-width=".25"/>
<circle cx="260.7" cy="121.6" r=".57" fill="#cd6eab"/>
<circle cx="260.7" cy="121.6" r=".57" fill="none" stroke="#cd6eab" stroke-width=".25"/>
<g font-size="2.6" fill="#221f20">
<text x="74.8" y="34.1">1</text>
<text x="94.8" y="34.1">2</text>
<text x="74.8" y="37">3</text>
<text x="74.8" y="40">5</text>
<text x="94.8" y="37">4</text>
<text x="94.8" y="40">6</text>
<text x="74.8" y="42.8">7</text>
<text x="74.8" y="45.7">9</text>
<text x="94.8" y="42.8">8</text>
<text x="94.8" y="45.7">10</text>
<text x="73.4" y="48.6">11</text>
<text x="73.4" y="51.5">13</text>
<text x="94.8" y="48.6">12</text>
<text x="94.8" y="51.5">14</text>
<text x="73.4" y="54.4">15</text>
<text x="73.4" y="57.3">17</text>
<text x="94.8" y="54.4">16</text>
<text x="94.8" y="57.3">18</text>
<text x="73.4" y="60.2">19</text>
<text x="73.4" y="63.1">21</text>
<text x="73.4" y="66">23</text>
<text x="94.8" y="60.2">20</text>
<text x="94.8" y="63.1">22</text>
<text x="94.8" y="66">24</text>
<text x="73.4" y="68.9">25</text>
<text x="73.4" y="71.8">27</text>
<text x="94.8" y="68.9">26</text>
<text x="94.8" y="71.8">28</text>
<text x="73.4" y="74.7">29</text>
<text x="73.4" y="77.6">31</text>
<text x="94.8" y="74.7">30</text>
<text x="94.8" y="77.6">32</text>
<text x="60.3" y="123.9">1</text>
<text x="60.3" y="126.8">2</text>
<text x="60.3" y="129.7">3</text>
<text x="60.3" y="132.6">4</text>
<text x="60.3" y="135.5">5</text>
<text x="60.3" y="138.3">6</text>
</g>
<g font-size="2.5" fill="#221f20">
<text x="64.4" y="22.1">3V3</text>
<text x="110.1" y="23.9">GND</text>
<text x="142.5" y="22.1">3V3</text>
<text x="58" y="36.9">D0</text>
<text x="58" y="39.8">D2</text>
<text x="104.4" y="36.9">D1</text>
<text x="104.4" y="39.8">D3</text>
<text x="58" y="42.8">D4</text>
<text x="58" y="45.6">D6</text>
<text x="104.4" y="42.8">D5</text>
<text x="104.4" y="45.6">D7</text>
<text x="58" y="48.5">D8</text>
<text x="58" y="51.4">D10</text>
<text x="104.4" y="48.5">D9</text>
<text x="104.4" y="51.4">D11</text>
<text x="58" y="54.3">D12</text>
<text x="58" y="57.2">D14</text>
<text x="104.4" y="54.3">D13</text>
<text x="104.4" y="57.2">D15</text>
<text x="58" y="60.1">nCS</text>
<text x="58" y="63">nWR</text>
<text x="58" y="65.9">nRST</text>
<text x="104.4" y="60.1">RS</text>
<text x="104.4" y="63">nRD</text>
<text x="104.4" y="65.9">BL</text>
<text x="168" y="65.9">LED4</text>
<text x="58" y="68.7">SPI3_MISO</text>
<text x="58" y="71.7">SPI3_MOSI</text>
<text x="104.4" y="68.7">INT</text>
<text x="104.4" y="71.7">nLE</text>
<text x="58" y="74.6">SPI3_CLK</text>
<text x="58" y="77.5">T_nCS</text>
<text x="104.4" y="74.6">F_nCS</text>
<text x="104.4" y="77.5">SD_nCS</text>
<text x="93.3" y="100.3">3V3</text>
<text x="136.8" y="100.3">3V3</text>
<text x="202.8" y="112.2">LED1</text>
<text x="37.7" y="123.8">ADC_IN1</text>
<text x="142" y="123.8">TEMPER</text>
<text x="202.8" y="120.9">LED2</text>
<text x="37.7" y="126.7">ADC_IN2</text>
<text x="202.8" y="129.6">LED3</text>
<text x="37.7" y="132.5">DAC_OUT1</text>
<text x="37.7" y="135.4">DAC_OUT2</text>
<text x="202.8" y="138.3">LED4</text>
<text x="49.3" y="150.1">GND</text>
<text x="92.7" y="150.1">GND</text>
<text x="136.2" y="150.1">GND</text>
<text x="257.8" y="150.1">GND</text>
<text x="49.9" y="161.1">3V3</text>
<text x="205.7" y="184.6">Created 2012 @</text>
<text x="228.7" y="184.6">Thegioiic.com</text>
<text x="173.9" y="187.8">Title</text>
<text x="185.5" y="190.7">TSVN-107</text>
<text x="49.3" y="193.5">GND</text>
<text x="173.9" y="196.4">Size</text>
<text x="185.5" y="196.4">Document Number</text>
<text x="269.4" y="196.4">Rev</text>
<text x="176.7" y="199.3">A</text>
<text x="185.5" y="199.3">&lt;Doc&gt;</text>
<text x="272.3" y="199.3">A</text>
<text x="173.9" y="205.1">Date:</text>
<text x="188.9" y="205.1">Monday, June 04, 2012</text>
<text x="231.8" y="205.1">Sheet</text>
<text x="246.3" y="205.1">7</text>
<text x="254.9" y="205.1">of</text>
<text x="263.6" y="205.1">8</text>
</g>
<g font-size="2.5" fill="#42337d">
<text x="84.1" y="31.4">J5</text>
<text x="147.3" y="48.4" transform="rotate(-90 147.3 48.4)">R75</text>
<text x="146" y="55.1" transform="rotate(90 146 55.1)">2K2</text>
<text x="147.8" y="72">R76</text>
<text x="159.4" y="72">0R (DNP)</text>
<text x="75.4" y="83.5">CON32A_FEMALE</text>
<text x="98.6" y="112.4">R77</text>
<text x="142" y="112.4">R78</text>
<text x="211.5" y="112.4">R79</text>
<text x="228.9" y="112.4">470R</text>
<text x="237.5" y="112.4">D4</text>
<text x="252" y="112.4">LED1</text>
<text x="98.6" y="118.3">10K</text>
<text x="142" y="118.3">10K</text>
<text x="63.8" y="121.2">J7</text>
<text x="211.5" y="121.2">R80</text>
<text x="228.9" y="121.2">470R</text>
<text x="237.5" y="121.2">D5</text>
<text x="252" y="121.2">LED2</text>
<text x="211.5" y="129.9">R81</text>
<text x="228.9" y="129.9">470R</text>
<text x="237.5" y="129.9">D6</text>
<text x="252" y="129.9">LED3</text>
<text x="87.8" y="132.8">S2</text>
<text x="98.6" y="135.6">WAKEUP</text>
<text x="131.3" y="132.8">S3</text>
<text x="142" y="135.6">WAKEUP</text>
<text x="211.5" y="138.5">R82</text>
<text x="228.9" y="138.5">470R</text>
<text x="237.5" y="138.5">D7</text>
<text x="252" y="138.5">LED4</text>
<text x="60.9" y="144.4">DOMINO6</text>
<text x="43.6" y="173.3">VR1</text>
<text x="63.8" y="179.1">2K2</text>
<text x="75.4" y="179.1">R83</text>
<text x="43.6" y="184.8">10K</text>
</g>
<g font-size="2.5" fill="#f27633">
<text x="34.8" y="38.4">[2]</text>
<text x="34.8" y="41.2">[2]</text>
<text x="39.5" y="38.4">PE0</text>
<text x="39.5" y="41.2">PE2</text>
<text x="120.3" y="38.4">PE1</text>
<text x="120.3" y="41.2">PE3</text>
<text x="133" y="38.4">[2]</text>
<text x="133" y="41.2">[2]</text>
<text x="34.8" y="44.1">[2]</text>
<text x="34.8" y="47">[2]</text>
<text x="39.5" y="44.1">PE4</text>
<text x="39.5" y="47">PE6</text>
<text x="120.3" y="44.1">PE5</text>
<text x="120.3" y="47">PE7</text>
<text x="133" y="44.1">[2]</text>
<text x="133" y="47">[2]</text>
<text x="34.8" y="50">[2]</text>
<text x="34.8" y="52.8">[2]</text>
<text x="39.5" y="50">PE8</text>
<text x="39.5" y="52.8">PE10</text>
<text x="120.3" y="50">PE9</text>
<text x="120.3" y="52.8">PE11</text>
<text x="133" y="50">[2]</text>
<text x="133" y="52.8">[2]</text>
<text x="34.8" y="55.7">[2]</text>
<text x="34.8" y="58.6">[2]</text>
<text x="39.5" y="55.7">PE12</text>
<text x="39.5" y="58.6">PE14</text>
<text x="120.3" y="55.7">PE13</text>
<text x="120.3" y="58.6">PE15</text>
<text x="133" y="55.7">[2]</text>
<text x="133" y="58.6">[2]</text>
<text x="34.8" y="61.5">[2]</text>
<text x="34.8" y="64.4">[2]</text>
<text x="39.5" y="61.5">LCD_CS</text>
<text x="39.5" y="64.4">PD14</text>
<text x="120.3" y="61.5">PD13</text>
<text x="120.3" y="64.4">PD15</text>
<text x="133" y="61.5">[2]</text>
<text x="133" y="64.4">[2]</text>
<text x="34.8" y="67.3">[2]</text>
<text x="34.8" y="70.2">[2]</text>
<text x="39.5" y="67.3">RESET</text>
<text x="39.5" y="70.2">PC11</text>
<text x="120.3" y="70.2">TP_INT</text>
<text x="133" y="70.2">[2]</text>
<text x="180.5" y="67.6">PD7</text>
<text x="190" y="67.3">[2]</text>
<text x="34.8" y="73.1">[2]</text>
<text x="34.8" y="75.9">[2]</text>
<text x="39.5" y="73.1">PC12</text>
<text x="39.5" y="75.9">PC10</text>
<text x="120.3" y="73.1">DATA_LE [2]</text>
<text x="120.3" y="75.9">F_CS1</text>
<text x="133" y="75.9">[2]</text>
<text x="34.8" y="78.9">[2]</text>
<text x="39.5" y="78.9">TP_CS</text>
<text x="120.3" y="78.9">SD_CS1</text>
<text x="133" y="78.9">[2]</text>
<text x="182.5" y="113.6">[2]</text>
<text x="187.2" y="113.6">PD2</text>
<text x="16.9" y="125.2">[7]</text>
<text x="23.2" y="125.5">PB0</text>
<text x="105.2" y="125.5">WAKEUP [2]</text>
<text x="154.5" y="125.5">PC13</text>
<text x="164" y="125.2">[2]</text>
<text x="182.5" y="122.3">[2]</text>
<text x="187.2" y="122.3">PD3</text>
<text x="16.9" y="128.1">[7]</text>
<text x="23.2" y="128.4">PB1</text>
<text x="182.5" y="131">[2]</text>
<text x="187.2" y="131">PD4</text>
<text x="16.9" y="133.9">[7]</text>
<text x="16.9" y="136.8">[7]</text>
<text x="23.2" y="134.2">PA4</text>
<text x="23.2" y="137.1">PA5</text>
<text x="182.5" y="139.7">[2]</text>
<text x="187.2" y="139.7">PD7</text>
<text x="85" y="174.8">Potentio_meter [2]</text>
</g>
<g font-size="2" fill="#221f20">
<text x="30.4" y="2.2">5</text>
<text x="85.4" y="2.2">4</text>
<text x="140.4" y="2.2">3</text>
<text x="195.4" y="2.2">2</text>
<text x="250.5" y="2.2">1</text>
<text x=".9" y="30.1">D</text>
<text x="278.8" y="30.1">D</text>
<text x=".9" y="80.7">C</text>
<text x="278.8" y="80.7">C</text>
<text x=".9" y="131.4">B</text>
<text x="278.8" y="131.4">B</text>
<text x=".9" y="182">A</text>
<text x="278.8" y="182">A</text>
<text x="30.4" y="207.8">5</text>
<text x="85.4" y="207.8">4</text>
<text x="140.4" y="207.8">3</text>
<text x="195.4" y="207.8">2</text>
<text x="250.5" y="207.8">1</text>
</g>
</svg>
